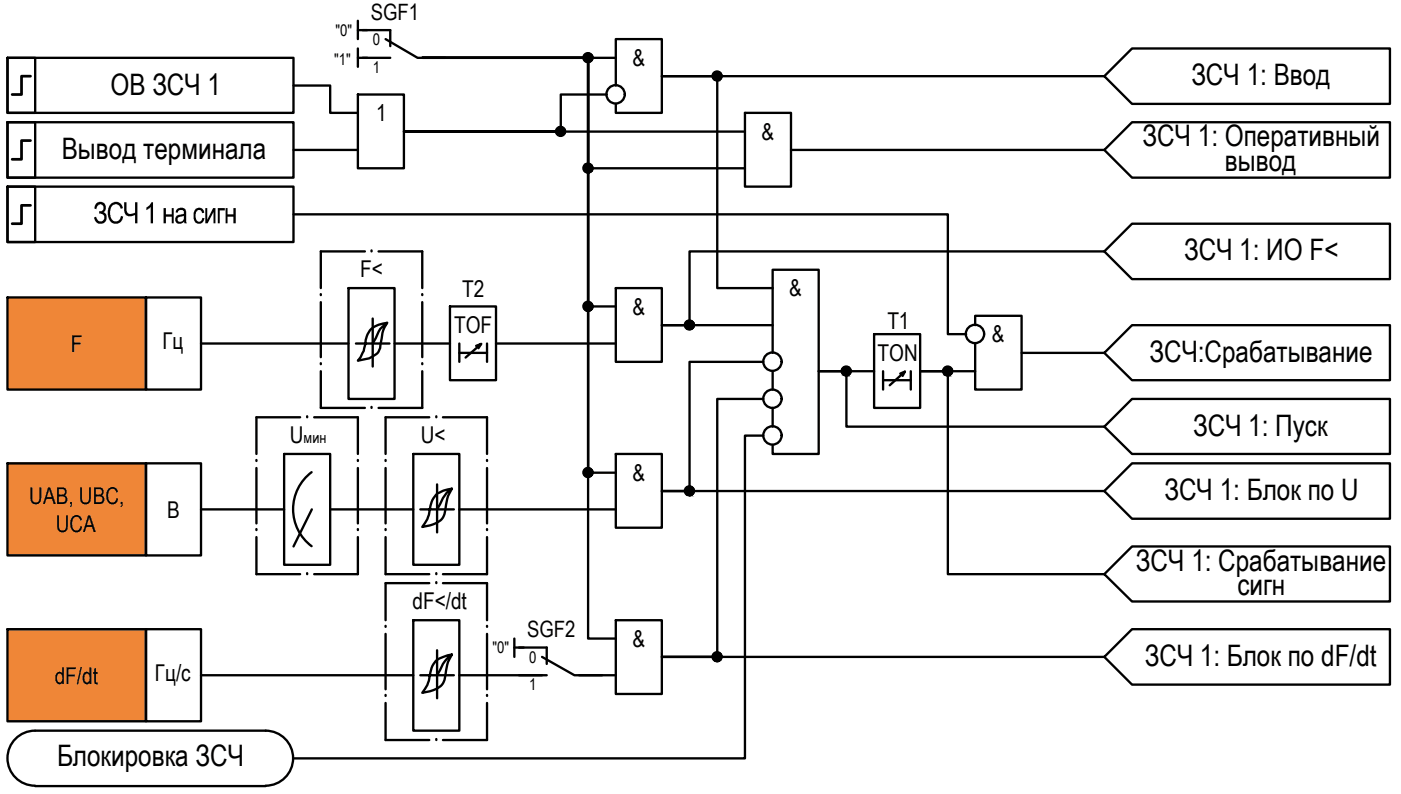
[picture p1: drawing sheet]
<svg xmlns="http://www.w3.org/2000/svg" width="152mm" height="86mm" viewBox="0 0 152 86" stroke-linecap="round" stroke-linejoin="round" font-family="sans-serif">
<g fill="none" stroke="#000" stroke-width=".25">
<path d="M39.3 3.3h3v1.7M39.3 6.3h3M41.8 4.2l3.5 2.1h3M.8 20.2h3v6.1h-3zM.8 20.2h31v6.1h-31zM34.8 39.5h.1M34.8 32h.1M34.8 32.8v5.9M39.6 27.3h-4.8v4M40.3 27.3h.1M41.1 27.3h4.7v4M45.8 39.5h.1"/>
<path d="M45.8 32h.1M45.8 32.8v5.9M27.8 57.5h.1M27.8 50h.1M27.8 58.3v4h4.8M27.8 50.8v6M32.6 45.3h-4.8v3.9M33.3 45.3h.1M34.1 45.3h4.7v3.9M34.8 40.3v3.9h4.8M38.8 57.5h.1M38.8 50h.1"/>
<path d="M38.8 58.3v4h-4.7M38.8 50.8v6M40.3 44.2h.1M41.8 57.5h.1M41.8 50h.1M41.8 50.8v6M41.8 58.3v4h4.8M45.8 40.3v3.9h-4.7M46.6 45.3h-4.8v3.9M47.3 45.3h.1M48.1 45.3h4.7v3.9M52.8 57.5h.1"/>
<path d="M52.8 50h.1M52.8 50.8v6M52.8 58.3v4h-4.7M33.3 62.3h.1M41.8 75.5h.1M41.8 68h.1M41.8 68.8v6M41.8 76.3v4h4.8M46.6 63.3h-4.8v4M47.3 62.3h.1M47.3 63.3h.1M48.1 63.3h4.7v4"/>
<path d="M52.8 75.5h.1M52.8 68h.1M52.8 68.8v6M52.8 76.3v4h-4.7M56.3 70.2h3v1.8M56.3 73.2h3M58.8 71.3l3.5 1.9h3M47.3 80.3h.1"/>
</g>
<!-- layer: 0 -->
<g fill="none" stroke="#000" stroke-width=".25">
<path d="M.8 6.3h3v5.9h-3zM.8 6.3h31v5.9h-31zM.8 13.3h3v6h-3zM.8 13.3h31v6h-31zM31.8 9.3h4v2.9h3M31.8 16.3h7M38.8 10.3h5v8h-5zM38.8 2.3v1.9M38.8 5.3v1.9M38.8 3.3h1M38.8 6.3h1M45.8 6.3h18v26.9h3"/>
<path d="M45.8 6.3h18v12h17M45.8 6.3h21M65.8 10.3h-5v4h-17h37M66.8 9.3v-5.1h5v8h-5v-.9M80.8 12.2h5v8h-5zM85.8 16.3h34M119.8 8.3l3-3h28v6h-28zM119.8 16.3l3-3h28v6h-28zM119.8 8.3h-48h6v23h6M.8 32.3h15v10h-15zM15.8 32.3h6v10h-6zM21.8 37.3h16"/>
<path d="M31.8 23.2h71v13h2M37.8 31.3h5v12h-5zM40.4 37.3h1.9M40.4 34.6v5.2M42 35a3.1 3.1 0 0 0-.6 1.7l-.2 1.2a1.88 1.88 0 0 1-1.6 1.1l-.8 .1 .7-1 .1-.8a2.11 2.11 0 0 1 1.9-2.2l.5-.1-.3 .2a2.33 2.33 0 0 0-.9 1.5l-.4 .6h-1.8M42.8 37.3h6M48.8 33.2h5v8h-5zM49.8 38.3h3M49.8 37.3v2M51.7 37.5l.5-.2-1.7 1.5M52.2 37.3l-.3 .5M52.8 37.3v2"/>
<path d="M53.8 37.3h13M66.8 31.3h5v8h-5zM82.8 39.3h-8v14h-3h48M83.8 38.3v-9h5v19.9h-5v-.9M94.8 36.2h5v8h-5zM105.8 35.3v-1h5v8h-5v-5M110.8 38.3h9M119.8 27.3h-45v8h-3h12M119.8 38.3l3-3h28v5.9h-28zM119.8 27.3l3-3h28v6h-28zM.8 50.3h15v9.9h-15zM15.8 50.3h6v9.9h-6z"/>
<path d="M21.8 55.3h9M30.8 49.2h5v12.1h-5zM33.8 51.2a5 5 0 0 0 0 8M33.8 55.3l-2 4M35.8 55.3h9M44.8 49.2h5v12.1h-5zM47.4 55.3h1.8M47.4 52.5v5.3M49 53a5.7 5.7 0 0 0-.8 2.8l-.1 .2a1.9 1.9 0 0 1-1.4 1l-.9 .2 .6-.9 .2-1a2.36 2.36 0 0 1 2.4-2.3 2.77 2.77 0 0 0-1.2 1.7l-.4 .6h-1.8M49.8 55.3h17M66.8 49.2h5v8h-5zM66.8 51.3h-3v-45h-18h18v63h3"/>
<path d="M82.8 47.3h-2v35h-49M82.8 43.3h-5v28h-6h48M83.8 40.3v2M83.8 44.2v2.1M94.8 40.3h-6h3v6h28M95.8 40.3v2M95.8 41.2h3M97.7 40.5l.5-.2-1.7 1.5M98.2 40.3l-.3 .5M98.8 40.3v2M105.8 40.3h-6h3v22h17M119.8 46.3l3-3h28v5.9h-28z"/>
<path d="M119.8 53.3l3-3h28v6h-28zM.8 68.2h15v10h-15zM15.8 68.2h6v10h-6zM21.8 73.2h23M28.8 79.3a2.98 2.98 0 0 1 3 2.9 2.98 2.98 0 0 1-3 3M28.8 79.3h-25a2.98 2.98 0 0 0-3 2.9 2.98 2.98 0 0 0 3 3M44.8 67.3h5v12h-5zM47.4 70.5v5.2M47.4 73.2h1.8M49 71a5.7 5.7 0 0 0-.8 2.8l-.1 .2a1.9 1.9 0 0 1-1.4 1l-.9 .2 .6-.9 .2-1a2.26 2.26 0 0 1 2-2.2l.4-.1-.3 .2a3.6 3.6 0 0 0-.9 1.5l-.4 .5h-1.8M49.8 73.2h9M55.8 69.3v2"/>
<path d="M55.8 70.2h1M62.8 73.2h4M66.8 67.3h5v8h-5zM119.8 71.3l3-3.1h28v6.1h-28zM119.8 62.3l3-3h28v5.9h-28zM3.8 85.3h25"/>
<circle cx="60.8" cy="14.3" r=".49"/>
<circle cx="63.8" cy="18.2" r=".49"/>
<circle cx="63.8" cy="6.3" r=".49"/>
<circle cx="66.8" cy="10.2" r=".99"/>
<circle cx="77.8" cy="8.2" r=".49"/>
<circle cx="63.8" cy="33.2" r=".49"/>
<circle cx="74.8" cy="35.3" r=".49"/>
<circle cx="83.8" cy="39.2" r=".99"/>
<circle cx="105.8" cy="36.2" r=".99"/>
<circle cx="63.8" cy="51.3" r=".49"/>
<circle cx="74.8" cy="53.2" r=".49"/>
<circle cx="83.8" cy="47.2" r=".99"/>
<circle cx="83.8" cy="43.3" r=".99"/>
<circle cx="91.8" cy="40.2" r=".49"/>
<circle cx="102.8" cy="40.2" r=".49"/>
<circle cx="77.8" cy="71.2" r=".49"/>
</g>
<g fill="#000" stroke="#000" stroke-width=".11">
<path d="M60.7 14.7h.2zM60.8 13.8h.1zM63.7 6.7h.2zM63.7 18.8h.2zM63.8 5.8h.1zM63.8 17.7h.1zM77.7 8.7h.2zM77.7 7.8h.2zM63.7 33.7h.2zM63.8 32.8h.1zM74.5 34.9h.7zM74.7 35.7h.2z"/>
<path d="M74.8 34.8h.1zM91.7 39.8h.2zM102.8 39.8h.1zM63.7 51.7h.2zM63.8 50.8h.1zM74.7 53.7h.2zM74.8 52.8h.1zM91.5 40.6h.6zM91.7 40.7h.3zM102.7 40.7h.2zM77.7 70.7h.2z"/>
<path d="M60.7 14.7h.2zM60.8 14.7h.1z"/>
<path d="M60.8 13.8h.1zM60.7 13.8h.2z"/>
<path d="M60.7 13.8h.3zM60.7 13.8h.3z"/>
<path d="M60.7 13.8h.3zM60.7 13.8h.3z"/>
<path d="M60.7 14.7h.3zM60.7 14.7h.2z"/>
<path d="M60.6 13.8h.5zM60.6 13.8h.5z"/>
<path d="M60.6 14.7h.4zM60.6 14.7h.4z"/>
<path d="M60.6 13.8l.5 .1zM60.6 13.8l.5 .1z"/>
<path d="M60.6 14.7h.5zM60.6 14.7h.4z"/>
<path d="M60.5 13.9h.6zM60.5 13.9h.6z"/>
<path d="M60.5 14.7h.6zM60.5 14.7h.6z"/>
<path d="M60.5 13.9h.7zM60.5 13.9h.7z"/>
<path d="M60.5 14.7h.6zM60.5 14.7h.6z"/>
<path d="M60.5 13.9h.7zM60.5 13.9h.7z"/>
<path d="M60.5 14.6h.7zM60.5 14.6l.6 .1z"/>
<path d="M60.4 13.9l.8 .1zM60.4 13.9l.8 .1z"/>
<path d="M60.4 14h.9zM60.4 14h.9z"/>
<path d="M60.4 14.5l.8 .1zM60.4 14.5l.8 .1z"/>
<path d="M60.4 14.6h.8zM60.4 14.6h.8z"/>
<path d="M60.4 14l.9 .1zM60.4 14l.9 .1z"/>
<path d="M60.4 14.5h.9zM60.4 14.5h.8z"/>
<path d="M60.4 14.1h.9zM60.4 14.1h.9z"/>
<path d="M60.3 14.1h1zM60.3 14.1h1z"/>
<path d="M60.3 14.1l1 .1v-.1zM60.3 14.1l1 .1h-1z"/>
<path d="M60.3 14.2l1 .1zM60.3 14.2l1 .1z"/>
<path d="M60.3 14.3h1zM60.3 14.3h1z"/>
<path d="M60.3 14.3l1 .1zM60.3 14.3l1 .1z"/>
<path d="M60.3 14.4h1zM60.3 14.4h1z"/>
<path d="M60.3 14.4h1zM60.3 14.4h1z"/>
<path d="M60.4 14.4h.9zM60.4 14.4l.9 .1z"/>
<path d="M63.7 6.7h.2zM63.8 6.7h.1z"/>
<path d="M63.7 18.8h.2zM63.8 18.8h.1z"/>
<path d="M63.8 5.8h.1zM63.7 5.8h.2z"/>
<path d="M63.8 17.7l.1 .1zM63.8 17.7l.1 .1z"/>
<path d="M63.7 5.8h.3zM63.7 5.8h.3z"/>
<path d="M63.7 17.8h.3zM63.7 17.8h.3z"/>
<path d="M63.7 5.8h.3zM63.6 5.8h.4z"/>
<path d="M63.7 6.7h.3zM63.7 6.7h.2z"/>
<path d="M63.7 17.8h.3zM63.6 17.8h.4z"/>
<path d="M63.7 18.7h.3zM63.7 18.7l.2 .1z"/>
<path d="M63.6 5.8h.5zM63.5 5.8h.6z"/>
<path d="M63.6 6.7h.4zM63.6 6.7h.4z"/>
<path d="M63.6 17.8h.5zM63.5 17.8h.6z"/>
<path d="M63.6 18.7h.4zM63.6 18.7h.4z"/>
<path d="M63.5 5.8l.6 .1zM63.5 5.8l.6 .1z"/>
<path d="M63.5 6.7h.6zM63.5 6.7h.5z"/>
<path d="M63.5 17.8l.6 .1zM63.5 17.8l.6 .1z"/>
<path d="M63.5 18.7h.6zM63.5 18.7h.6z"/>
<path d="M63.5 18.7h.6zM63.5 18.7h.5z"/>
<path d="M63.5 5.9h.6zM63.5 5.9h.6z"/>
<path d="M63.5 6.7h.6zM63.5 6.7h.6z"/>
<path d="M63.5 17.9h.6zM63.5 17.9h.6z"/>
<path d="M63.5 5.9h.7zM63.5 5.9h.7z"/>
<path d="M63.5 6.7h.6zM63.5 6.7h.6z"/>
<path d="M63.5 17.9h.7zM63.5 17.9h.7z"/>
<path d="M63.5 18.6h.6zM63.5 18.6l.6 .1z"/>
<path d="M63.5 5.9h.7zM63.4 5.9h.8z"/>
<path d="M63.5 6.6h.7zM63.5 6.6l.6 .1z"/>
<path d="M63.5 17.9l.7 .1zM63.5 17.9l.7 .1z"/>
<path d="M63.5 18.6h.7zM63.5 18.6h.6z"/>
<path d="M63.4 5.9l.8 .1zM63.4 5.9l.8 .1z"/>
<path d="M63.4 6h.9zM63.4 6h.9z"/>
<path d="M63.4 6.5l.8 .1zM63.4 6.5l.8 .1z"/>
<path d="M63.4 6.6h.8zM63.4 6.6h.8z"/>
<path d="M63.4 18h.8zM63.4 18h.8z"/>
<path d="M63.4 18h.9zM63.4 18h.9z"/>
<path d="M63.4 18.6h.8zM63.4 18.6h.8z"/>
<path d="M63.4 6l.9 .1zM63.4 6l.9 .1z"/>
<path d="M63.3 6.1h1zM63.3 6.1h1z"/>
<path d="M63.3 6.4l1 .1zM63.3 6.4l1 .1z"/>
<path d="M63.4 6.5h.9zM63.4 6.5h.8z"/>
<path d="M63.4 18l.9 .1zM63.4 18l.9 .1z"/>
<path d="M63.3 18.1h1zM63.3 18.1h1z"/>
<path d="M63.3 18.5h1zM63.3 18.5h1z"/>
<path d="M63.4 18.5h.9zM63.4 18.5l.8 .1zM63.4 18.6h.8zM63.4 18.6h.8z"/>
<path d="M63.3 6.1h1zM63.3 6.1h1z"/>
<path d="M63.3 6.1l1 .1v-.1zM63.3 6.1l1 .1h-1z"/>
<path d="M63.3 6.2l1 .1zM63.3 6.2l1 .1z"/>
<path d="M63.3 6.3h1zM63.3 6.3h1z"/>
<path d="M63.3 6.3l1 .1zM63.3 6.3l1 .1z"/>
<path d="M63.3 6.4h1zM63.3 6.4h1z"/>
<path d="M63.3 6.4h1zM63.3 6.4h1z"/>
<path d="M63.3 18.1l1 .1zM63.3 18.1l1 .1z"/>
<path d="M63.3 18.2h1zM63.3 18.2h1z"/>
<path d="M63.3 18.2l1 .1zM63.3 18.2l1 .1z"/>
<path d="M63.3 18.3h1zM63.3 18.3h1z"/>
<path d="M63.3 18.3h1zM63.3 18.3h1z"/>
<path d="M63.3 18.3l1 .1zM63.3 18.3l1 .1z"/>
<path d="M63.3 18.4l1 .1v-.1zM63.3 18.4l1 .1h-1z"/>
<path d="M77.7 8.8h.2zM77.7 8.7l.2 .1z"/>
<path d="M77.7 7.8h.2zM77.7 7.8h.2z"/>
<path d="M77.7 7.8h.3zM77.6 7.8h.4z"/>
<path d="M77.6 7.8h.4zM77.6 7.8h.4z"/>
<path d="M77.6 8.7h.4zM77.6 8.7h.3z"/>
<path d="M77.6 7.8h.5zM77.6 7.8h.5z"/>
<path d="M77.6 8.7h.4zM77.6 8.7h.4z"/>
<path d="M77.6 7.8h.5zM77.5 7.8h.6z"/>
<path d="M77.6 8.7h.5zM77.6 8.7h.4z"/>
<path d="M77.5 7.8l.7 .1zM77.5 7.8l.7 .1z"/>
<path d="M77.5 8.7h.6zM77.5 8.7h.6z"/>
<path d="M77.5 7.9h.7zM77.5 7.9h.7z"/>
<path d="M77.5 8.6h.7zM77.5 8.6l.6 .1z"/>
<path d="M77.5 7.9l.7 .1zM77.5 7.9l.7 .1z"/>
<path d="M77.4 8h.8zM77.4 8h.8z"/>
<path d="M77.4 8.6h.8zM77.4 8.6h.8z"/>
<path d="M77.5 8.6h.7zM77.5 8.6h.7z"/>
<path d="M77.4 8l.9 .1zM77.4 8l.9 .1z"/>
<path d="M77.4 8.5h.8zM77.4 8.5l.8 .1z"/>
<path d="M77.4 8.1h.9zM77.4 8.1h.9z"/>
<path d="M77.4 8.1h.9zM77.4 8.1h.9z"/>
<path d="M77.4 8.1l.9 .1zM77.4 8.1l.9 .1z"/>
<path d="M77.4 8.4h.9zM77.4 8.4h.9z"/>
<path d="M77.4 8.4l.9 .1zM77.4 8.4l.9 .1z"/>
<path d="M77.4 8.5h.9zM77.4 8.5h.8z"/>
<path d="M77.4 8.2h.9zM77.4 8.2h.9z"/>
<path d="M77.3 8.2l1 .1zM77.3 8.2l1 .1z"/>
<path d="M77.3 8.3h1zM77.3 8.3h1z"/>
<path d="M77.3 8.3h1zM77.3 8.3h1z"/>
<path d="M77.4 8.3h.9zM77.4 8.3l.9 .1z"/>
<path d="M63.7 33.7h.2zM63.8 33.7h.1z"/>
<path d="M63.8 32.8h.1zM63.7 32.8h.2z"/>
<path d="M63.7 32.8h.3zM63.7 32.8h.3z"/>
<path d="M63.7 32.8h.3zM63.7 32.8h.3z"/>
<path d="M63.7 33.7h.3zM63.7 33.7h.2z"/>
<path d="M63.6 32.8h.5zM63.5 32.8h.6z"/>
<path d="M63.6 33.7h.4zM63.6 33.7h.4z"/>
<path d="M63.5 32.8l.6 .1zM63.5 32.8l.6 .1z"/>
<path d="M63.5 33.7h.6zM63.5 33.7h.5z"/>
<path d="M63.5 32.9h.6zM63.5 32.9h.6z"/>
<path d="M63.5 33.7h.6zM63.5 33.7h.6z"/>
<path d="M63.5 32.9h.7zM63.5 32.9h.7z"/>
<path d="M63.5 33.6h.6zM63.5 33.6l.6 .1z"/>
<path d="M63.5 32.9h.7zM63.5 32.9h.7z"/>
<path d="M63.5 33.6h.7zM63.5 33.6h.6z"/>
<path d="M63.4 32.9l.8 .1zM63.4 32.9l.8 .1z"/>
<path d="M63.4 33h.9zM63.4 33h.9z"/>
<path d="M63.4 33.5l.8 .1zM63.4 33.5l.8 .1z"/>
<path d="M63.4 33.6h.8zM63.4 33.6h.8z"/>
<path d="M63.4 33l.9 .1zM63.4 33l.9 .1z"/>
<path d="M63.3 33.1h1zM63.3 33.1h1z"/>
<path d="M63.3 33.5h1zM63.3 33.5h1z"/>
<path d="M63.4 33.5h.9zM63.4 33.5h.8z"/>
<path d="M63.3 33.1l1 .1zM63.3 33.1l1 .1z"/>
<path d="M63.3 33.2h1zM63.3 33.2h1z"/>
<path d="M63.3 33.2h1zM63.3 33.2h1z"/>
<path d="M63.3 33.2l1 .1v-.1zM63.3 33.2l1 .1h-1z"/>
<path d="M63.3 33.3l1 .1zM63.3 33.3l1 .1z"/>
<path d="M63.3 33.4h1zM63.3 33.4h1z"/>
<path d="M63.3 33.4h1zM63.3 33.4l1 .1z"/>
<path d="M74.7 35.7h.2zM74.8 35.7h.1z"/>
<path d="M74.8 34.8h.1zM74.7 34.8h.2z"/>
<path d="M74.7 34.8h.3zM74.6 34.8h.4z"/>
<path d="M74.6 34.8h.4zM74.6 34.8h.4z"/>
<path d="M74.6 35.7h.4zM74.6 35.7h.3z"/>
<path d="M74.6 34.8h.5zM74.6 34.8h.5z"/>
<path d="M74.6 35.7h.4zM74.6 35.7h.4z"/>
<path d="M74.6 34.8h.5zM74.6 34.8h.5z"/>
<path d="M74.6 35.7h.5zM74.6 35.7h.4z"/>
<path d="M74.5 34.8l.6 .1zM74.5 34.8l.6 .1z"/>
<path d="M74.5 35.7h.6zM74.5 35.7h.6z"/>
<path d="M74.5 34.9h.7zM74.5 34.9h.7zM74.4 34.9h.8z"/>
<path d="M74.5 35.7h.6zM74.5 35.7h.6z"/>
<path d="M74.4 34.9l.8 .1zM74.4 34.9l.8 .1z"/>
<path d="M74.4 35.6h.8zM74.4 35.6h.8z"/>
<path d="M74.5 35.6h.7zM74.5 35.6l.6 .1z"/>
<path d="M74.4 35h.9zM74.4 35h.9z"/>
<path d="M74.4 35.5h.8zM74.4 35.5l.8 .1z"/>
<path d="M74.4 35l.9 .1zM74.4 35l.9 .1z"/>
<path d="M74.3 35.1h1zM74.3 35.1h1z"/>
<path d="M74.3 35.1h1zM74.3 35.1h1z"/>
<path d="M74.3 35.4h1zM74.3 35.4h1z"/>
<path d="M74.3 35.4l1 .1zM74.3 35.4l1 .1z"/>
<path d="M74.4 35.5h.9zM74.4 35.5h.8z"/>
<path d="M74.3 35.1l1 .1v-.1zM74.3 35.1l1 .1h-1z"/>
<path d="M74.3 35.2l1 .1zM74.3 35.2l1 .1z"/>
<path d="M74.3 35.3h1zM74.3 35.3h1z"/>
<path d="M74.3 35.3l1 .1zM74.3 35.3l1 .1z"/>
<path d="M74.3 35.4h1zM74.3 35.4h1z"/>
<path d="M91.7 39.8h.3zM91.7 39.8h.3z"/>
<path d="M91.7 39.8h.3zM91.7 39.8h.3z"/>
<path d="M91.7 39.8h.3zM91.6 39.8h.4z"/>
<path d="M91.6 39.8h.5zM91.6 39.8h.5z"/>
<path d="M91.6 39.8h.5zM91.5 39.8h.6z"/>
<path d="M91.5 39.8l.6 .1zM91.5 39.8l.6 .1z"/>
<path d="M91.5 39.9h.7zM91.5 39.9h.7z"/>
<path d="M91.4 39.9l.8 .1zM91.4 39.9l.8 .1z"/>
<path d="M91.4 40h.9zM91.4 40h.9z"/>
<path d="M91.4 40h.9zM91.4 40h.9z"/>
<path d="M102.8 39.8h.1zM102.7 39.8h.2z"/>
<path d="M102.7 39.8h.3zM102.7 39.8h.3z"/>
<path d="M102.7 39.8h.3zM102.6 39.8h.4z"/>
<path d="M102.6 39.8h.4zM102.6 39.8h.4z"/>
<path d="M102.6 39.8h.5zM102.5 39.8h.6z"/>
<path d="M102.5 39.8l.6 .1zM102.5 39.8l.6 .1z"/>
<path d="M102.5 39.9h.7zM102.5 39.9h.7z"/>
<path d="M102.5 39.9l.7 .1zM102.5 39.9l.7 .1z"/>
<path d="M102.4 40h.9zM102.4 40h.9z"/>
<path d="M102.4 40h.9zM102.4 40h.9z"/>
<path d="M63.7 51.7h.2zM63.8 51.7h.1z"/>
<path d="M63.8 50.8h.1zM63.7 50.8h.2z"/>
<path d="M63.7 50.8h.3zM63.7 50.8h.3z"/>
<path d="M63.7 50.8h.3zM63.6 50.8h.4z"/>
<path d="M63.7 51.7h.3zM63.7 51.7h.2z"/>
<path d="M63.6 50.8h.5zM63.5 50.8h.6z"/>
<path d="M63.6 51.7h.4zM63.6 51.7h.4z"/>
<path d="M63.5 50.8l.6 .1zM63.5 50.8l.6 .1z"/>
<path d="M63.5 51.7h.6zM63.5 51.7h.5z"/>
<path d="M63.5 50.9h.6zM63.5 50.9h.6z"/>
<path d="M63.5 51.7h.6zM63.5 51.7h.6z"/>
<path d="M63.5 50.9h.7zM63.5 50.9h.7z"/>
<path d="M63.5 51.7h.6zM63.5 51.7h.6z"/>
<path d="M63.5 50.9h.7zM63.4 50.9h.8z"/>
<path d="M63.5 51.6h.7zM63.5 51.6l.6 .1z"/>
<path d="M63.4 50.9l.8 .1zM63.4 50.9l.8 .1z"/>
<path d="M63.4 51h.9zM63.4 51h.9z"/>
<path d="M63.4 51.5l.8 .1zM63.4 51.5l.8 .1z"/>
<path d="M63.4 51.6h.8zM63.4 51.6h.8z"/>
<path d="M63.4 51l.9 .1zM63.4 51l.9 .1z"/>
<path d="M63.3 51.1h1zM63.3 51.1h1z"/>
<path d="M63.3 51.4l1 .1zM63.3 51.4l1 .1z"/>
<path d="M63.4 51.5h.9zM63.4 51.5h.8z"/>
<path d="M63.3 51.1h1zM63.3 51.1h1z"/>
<path d="M63.3 51.1l1 .1v-.1zM63.3 51.1l1 .1h-1z"/>
<path d="M63.3 51.2l1 .1zM63.3 51.2l1 .1z"/>
<path d="M63.3 51.3h1zM63.3 51.3h1z"/>
<path d="M63.3 51.3l1 .1zM63.3 51.3l1 .1z"/>
<path d="M63.3 51.4h1zM63.3 51.4h1z"/>
<path d="M63.3 51.4h1zM63.3 51.4h1z"/>
<path d="M74.7 53.7l.2 .1zM74.8 53.8h.1z"/>
<path d="M74.8 52.8h.1zM74.7 52.8h.2z"/>
<path d="M74.7 52.8h.3zM74.6 52.8h.4z"/>
<path d="M74.6 52.8h.4zM74.6 52.8h.4z"/>
<path d="M74.6 53.7h.4zM74.6 53.7h.3z"/>
<path d="M74.6 52.8h.5zM74.6 52.8h.5z"/>
<path d="M74.6 53.7h.4zM74.6 53.7h.4z"/>
<path d="M74.6 52.8h.5zM74.5 52.8h.6z"/>
<path d="M74.6 53.7h.5zM74.6 53.7h.4z"/>
<path d="M74.5 52.8l.6 .1zM74.5 52.8l.6 .1z"/>
<path d="M74.5 53.7h.6zM74.5 53.7h.6z"/>
<path d="M74.5 52.9h.7zM74.5 52.9h.7z"/>
<path d="M74.5 53.6h.6zM74.5 53.6l.6 .1z"/>
<path d="M74.5 52.9l.7 .1zM74.5 52.9l.7 .1z"/>
<path d="M74.4 53h.8zM74.4 53h.8z"/>
<path d="M74.4 53.6h.8zM74.4 53.6h.8z"/>
<path d="M74.5 53.6h.7zM74.5 53.6h.6z"/>
<path d="M74.4 53.5h.8zM74.4 53.5l.8 .1z"/>
<path d="M74.4 53h.9zM74.4 53h.9z"/>
<path d="M74.4 53l.9 .1v-.1zM74.4 53l.9 .1h-1z"/>
<path d="M74.3 53.1h1zM74.3 53.1h1z"/>
<path d="M74.3 53.1l1 .1zM74.3 53.1l1 .1z"/>
<path d="M74.3 53.4h1zM74.3 53.4h1z"/>
<path d="M74.3 53.4l1 .1zM74.3 53.4l1 .1z"/>
<path d="M74.4 53.5h.9zM74.4 53.5h.8z"/>
<path d="M74.3 53.2h1zM74.3 53.2h1z"/>
<path d="M74.3 53.2l1 .1zM74.3 53.2l1 .1z"/>
<path d="M74.3 53.3h1zM74.3 53.3h1z"/>
<path d="M74.3 53.3h1zM74.3 53.3h1z"/>
<path d="M74.3 53.3h1zM74.3 53.3l1 .1z"/>
<path d="M91.7 40.7l.2 .1zM91.7 40.8h.2z"/>
<path d="M91.6 40.7h.4zM91.6 40.7h.4zM91.7 40.7h.3z"/>
<path d="M91.6 40.7h.5zM91.6 40.7h.4z"/>
<path d="M91.5 40.6h.6zM91.5 40.6l.6 .1z"/>
<path d="M91.4 40.6h.8zM91.4 40.6h.7zM91.5 40.6h.6z"/>
<path d="M91.4 40.6h.8zM91.4 40.6h.8z"/>
<path d="M91.4 40l.9 .1zM91.4 40l.9 .1z"/>
<path d="M91.4 40.5h.9zM91.4 40.5h.9z"/>
<path d="M91.4 40.5h.9zM91.4 40.5l.8 .1z"/>
<path d="M91.4 40.1h.9zM91.3 40.1h1z"/>
<path d="M91.3 40.1l1 .1v-.1zM91.3 40.1l1 .1h-1z"/>
<path d="M91.3 40.2h1zM91.3 40.2h1z"/>
<path d="M91.3 40.2l1 .1zM91.3 40.2l1 .1z"/>
<path d="M91.3 40.3l1 .1zM91.3 40.3l1 .1z"/>
<path d="M91.3 40.4h1zM91.3 40.4h1z"/>
<path d="M91.3 40.4h1zM91.3 40.4h1z"/>
<path d="M91.4 40.4h.9zM91.4 40.4l.9 .1z"/>
<path d="M91.3 40.3h1zM91.3 40.3h1z"/>
<path d="M102.7 40.7l.2 .1zM102.8 40.8h.1z"/>
<path d="M102.7 40.7h.3zM102.7 40.7h.2z"/>
<path d="M102.6 40.7h.4zM102.6 40.7h.4z"/>
<path d="M102.6 40.7h.4zM102.6 40.7h.4z"/>
<path d="M102.5 40.6h.6zM102.5 40.6l.5 .1z"/>
<path d="M102.5 40.6h.6zM102.5 40.6h.6z"/>
<path d="M102.5 40.6h.7zM102.5 40.6h.6z"/>
<path d="M102.4 40.6h.8zM102.4 40.6h.8z"/>
<path d="M102.4 40l.9 .1zM102.4 40l.9 .1z"/>
<path d="M102.4 40.5h.9zM102.4 40.5h.9z"/>
<path d="M102.4 40.5h.9zM102.4 40.5l.8 .1z"/>
<path d="M102.4 40.1h.9zM102.4 40.1h.9z"/>
<path d="M102.3 40.1l1 .1v-.1zM102.3 40.1l1 .1h-1z"/>
<path d="M102.3 40.2h1zM102.3 40.2h1z"/>
<path d="M102.3 40.2l1 .1zM102.3 40.2l1 .1z"/>
<path d="M102.3 40.3h1zM102.3 40.3h1z"/>
<path d="M102.3 40.3l1 .1zM102.3 40.3l1 .1z"/>
<path d="M102.3 40.4h1zM102.3 40.4h1z"/>
<path d="M102.3 40.4h1zM102.3 40.4h1z"/>
<path d="M102.4 40.4h.9zM102.4 40.4l.9 .1z"/>
<path d="M77.7 71.8h.2zM77.7 71.8h.2zM77.7 71.8h.2z"/>
<path d="M77.7 70.7l.2 .1zM77.7 70.7l.2 .1z"/>
<path d="M77.7 70.8h.3zM77.6 70.8h.4z"/>
<path d="M77.6 70.8h.4zM77.6 70.8h.4z"/>
<path d="M77.6 71.7h.4zM77.6 71.7l.3 .1z"/>
<path d="M77.6 70.8h.5zM77.6 70.8h.5z"/>
<path d="M77.6 71.7h.4zM77.6 71.7h.4z"/>
<path d="M77.6 70.8h.5zM77.5 70.8h.6z"/>
<path d="M77.6 71.7h.5zM77.6 71.7h.4z"/>
<path d="M77.5 70.8l.7 .1zM77.5 70.8l.7 .1z"/>
<path d="M77.5 71.7h.6zM77.5 71.7h.6z"/>
<path d="M77.5 70.9h.7zM77.5 70.9h.7z"/>
<path d="M77.5 71.6h.7zM77.5 71.6l.6 .1z"/>
<path d="M77.5 70.9l.7 .1zM77.5 70.9l.7 .1z"/>
<path d="M77.4 71h.8zM77.4 71h.8z"/>
<path d="M77.4 71.6h.8zM77.4 71.6h.8z"/>
<path d="M77.5 71.6h.7zM77.5 71.6h.7z"/>
<path d="M77.4 71h.9zM77.4 71h.9z"/>
<path d="M77.4 71.5h.8zM77.4 71.5h.9z"/>
<path d="M77.4 71.5h.8zM77.4 71.5l.8 .1z"/>
<path d="M77.4 71l.9 .1zM77.4 71.1h.9z"/>
<path d="M77.4 71.1h.9zM77.4 71.1h.9z"/>
<path d="M77.4 71.1l.9 .1zM77.4 71.1l.9 .1z"/>
<path d="M77.4 71.4h.9zM77.4 71.4h.9z"/>
<path d="M77.4 71.4l.9 .1v-.1zM77.4 71.4l.9 .1h-.9z"/>
<path d="M77.4 71.2h.9zM77.4 71.2h.9z"/>
<path d="M77.3 71.2l1 .1zM77.3 71.2l1 .1z"/>
<path d="M77.3 71.3h1zM77.3 71.3h1z"/>
<path d="M77.3 71.3h1zM77.3 71.3h1z"/>
<path d="M77.4 71.3h.9zM77.4 71.3l.9 .1z"/>
</g>
<g fill="#ef8637" stroke="#ef8637" stroke-width=".11">
<path d="M.8 32.3l15 10v-10zM.8 32.3l15 10h-15z"/>
<path d="M.8 50.3l15 9.9v-9.9zM.8 50.3l15 9.9h-15z"/>
<path d="M.8 68.2l15 10v-10zM.8 68.2l15 10h-15z"/>
</g>
<path d="M3.3 8.3h-1v2h-1M3.3 15.2h-1v2.1h-1" fill="none" stroke="#000" stroke-width=".3"/>
<g fill="#000">
<path d="M13.5 21.9h.2v.9a.51 .51 0 0 0 .8 .3h.2v-1.2h.2v2.3h-.2v-.9l-.5 .2a.69 .69 0 0 1-.7-.9zM15.9 22.5l.4-.3 .1-.3h.2v2.3h-.3v-1.8l-.4 .4zM17.7 22.6h.3v.6h.6v-.6h.2v1.6h-.2v-.7h-.6v.7h-.3zM21.1 22.8a.56 .56 0 0 1 .6-.3 .56 .56 0 0 1 .4 .6h-.2a.37 .37 0 0 0-.4-.3 .37 .37 0 0 0-.3 .4v.3a.37 .37 0 0 0 .3 .5 .37 .37 0 0 0 .4-.3h.3l-.1 .3a.57 .57 0 0 1-.8 .2 .57 .57 0 0 1-.3-.7zM22.3 22.6h.2v1.2l.6-1.2h.3v1.6h-.2v-1.2l-.7 1.2h-.2zM23.6 22.6h.8v.2h-.6v1.4h-.2zM24.5 22.6h.2v.6h.6v-.6h.3v1.6h-.3v-.7h-.6v.7h-.2z"/>
<path d="M19.2 22.7h.1a.55 .55 0 0 1 .6-.1 .55 .55 0 0 1 .3 .6v.9l.1 .1h-.3l-.1-.1a.51 .51 0 0 1-.9-.1 .51 .51 0 0 1 .6-.7v-.1a.25 .25 0 0 0 .4-.2 .25 .25 0 0 0-.4-.2h-.2l-.1 .3-.2-.1zM19.3 23.6a.34 .34 0 0 0 .2 .5 .34 .34 0 0 0 .4-.4v-.3z"/>
</g>
<path d="M3.3 22.3h-1v2h-1" fill="none" stroke="#000" stroke-width=".3"/>
<g font-size="3.2">
<text x="12" y="10.3">ОВ ЗСЧ 1</text>
<text x="129.3" y="9.2">ЗСЧ 1: Ввод</text>
<text x="6.7" y="17.2">Вывод терминала</text>
<text x="124" y="15.9">ЗСЧ 1: Оперативный</text>
<text x="132.9" y="18.6">вывод</text>
<text x="10.1" y="24.2">ЗСЧ</text>
<text x="128.5" y="28.2">ЗСЧ 1: ИО F&lt;</text>
<text x="124.7" y="39.3">ЗСЧ:Срабатывание</text>
<text x="129.5" y="47.3">ЗСЧ 1: Пуск</text>
<text x="126.3" y="54.2">ЗСЧ 1: Блок по U</text>
<text x="123.2" y="61.9">ЗСЧ 1: Срабатывание</text>
<text x="134.2" y="64.6">сигн</text>
<text x="124.2" y="72.2">ЗСЧ 1: Блок по dF/dt</text>
<text x="6.2" y="83.1">Блокировка ЗСЧ</text>
</g>
<g font-size="2.5">
<text x="68.6" y="7.2">&amp;</text>
<text x="40.8" y="13.2">1</text>
<text x="82.6" y="15.2">&amp;</text>
<text x="39.1" y="30.1">F&lt;</text>
<text x="50.1" y="32.2">T2</text>
<text x="68.6" y="34.2">&amp;</text>
<text x="85.6" y="32.1">&amp;</text>
<text x="96.3" y="35.7">T1</text>
<text x="7.7" y="38.2">F</text>
<text x="17.6" y="37.9">Гц</text>
<text x="49.3" y="36.2">TOF</text>
<text x="95.2" y="39.2">TON</text>
<text x="107.6" y="37.1">&amp;</text>
<text x="31.5" y="48.1">U</text>
<text x="45.6" y="48.1">U&lt;</text>
<text x="68.6" y="52.2">&amp;</text>
<text x="3.2" y="54.7">UAB, UBC,</text>
<text x="6.1" y="57.7">UCA</text>
<text x="18.1" y="56.1">В</text>
<text x="44.8" y="66.1">dF&lt;/dt</text>
<text x="68.6" y="70.2">&amp;</text>
<text x="5.9" y="74.2">dF/dt</text>
<text x="16.8" y="73.9">Гц/с</text>
</g>
<g font-size="2.4">
<text x="40.2" y="2.1">SGF1</text>
<text x="57.2" y="69.1">SGF2</text>
</g>
<g font-size="1.7">
<text x="36.4" y="3.9">&quot;0&quot;</text>
<text x="40.4" y="4.9">0</text>
<text x="36.2" y="7">&quot;1&quot;</text>
<text x="40.4" y="7.9">1</text>
<text x="32.9" y="48.1">мин</text>
<text x="53.4" y="70.9">&quot;0&quot;</text>
<text x="57.4" y="71.9">0</text>
<text x="57.4" y="74.9">1</text>
</g>
</svg>
